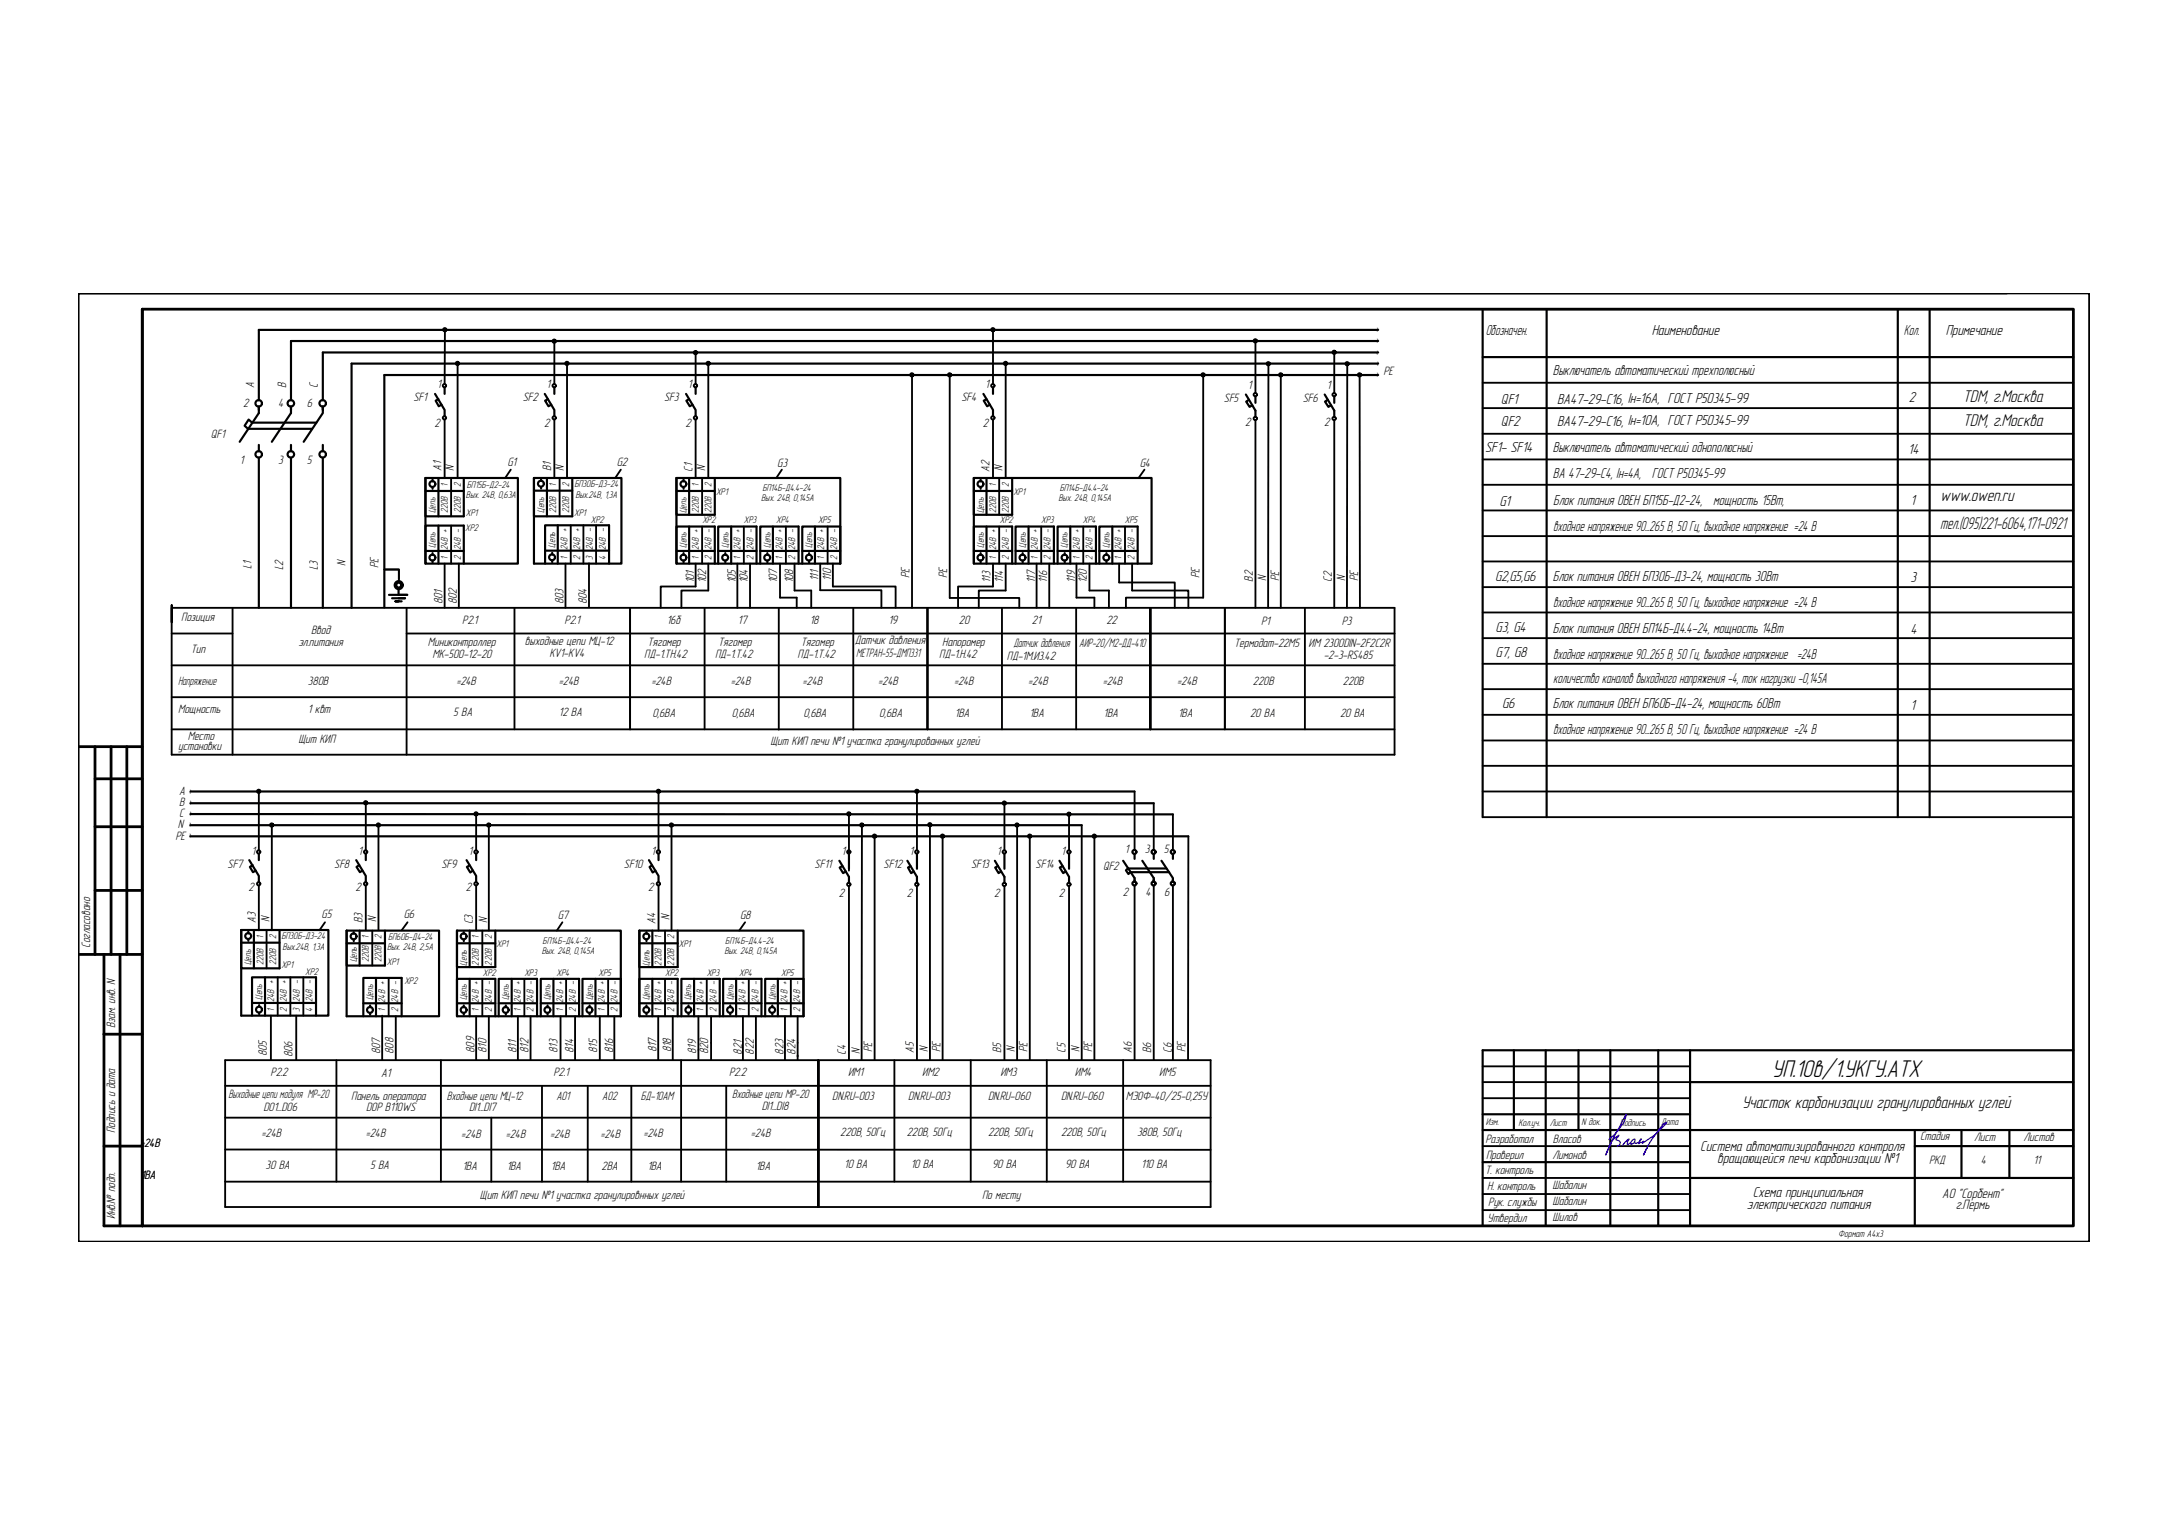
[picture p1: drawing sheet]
<svg xmlns="http://www.w3.org/2000/svg" width="297mm" height="210mm" viewBox="0 0 297 210" stroke-linecap="round" stroke-linejoin="round" font-family="sans-serif">
<!-- layer: 0 -->
<g fill="none" stroke="#000" stroke-width=".25">
<path d="M10.8 40.2h275.3v129.8h-275.3zM60.9 57.4v8M60.9 45.1v7.5M62.7 49.8v15.6M75.9 46.7v5.9M75.9 57.4v8M77.7 49.8v15.6M95.3 48.3v4.3M95.3 57.4v8M97 49.8v15.6M124.9 51.4v31.8M130.1 51.4v30.5"/>
<path d="M136 45.1v7.5M136 57.4v8M137.7 49.8v15.6M164.8 51.4v30.4M171.9 46.7v7.1M171.9 57.5v25.7M173.7 49.8v33.4M175.4 51.3v31.9M182.7 48.3v5.5M182.7 57.5v25.7M184.5 49.8v33.4M186.2 51.3v31.9"/>
<path d="M60.9 77.2v6M61.8 65.4v5.3M61.8 72v5.2M62.8 77.2v6M76.6 65.4v5.3M77.4 77.2v6M78.2 71.9v5.3M79.9 71.9v5.3M80.7 77.1v6M81.6 71.9v5.3M95.3 77.2v3.1M96.2 65.4v5.1"/>
<path d="M96.2 72.1v5.1M97 77.2v3.7M101 77.2v6M101.9 72.1v5.1M102.7 77.2v6M106.8 77.2v4.6M107.6 72.1v5.1M108.8 77.2v3.7M112.3 77.2v3.6M113.3 72.1v5.1M114.1 77.2v3.1M136 77.2v3.1"/>
<path d="M136.8 65.4v5.1M136.8 72.1v5.1M137.7 77.2v3.7M142 77.2v6M142.6 72.1v5.1M143.7 77.2v6M147.4 77.2v4.6M148.4 72.1v5.1M149.2 77.2v3.7M153.3 77.2v2.6M154.1 72.1v5.1M155 77.2v3.7"/>
<path d="M35.4 108.3v8.2M37.2 113v14.4M50.1 109.9v6.6M51.8 113v14.4M65.2 111.4v5.1M66.9 113v14.4M90.2 108.3v8.2M92 113v14.4M116.3 111.4v7.8M118 112.9v32.3M119.8 114.5v30.7M125.6 108.4v8.1"/>
<path d="M127.4 113v32.2M129.1 114.5v30.7M137.6 110v6.5M139.3 113v32.2M141 114.5v30.7M146.4 111.5v5M148.1 113v32.2M149.9 114.5v30.7M162.7 114.5v30.7M35.4 121.2v6.2M36.5 127.3v5.3M37.1 139.1v6"/>
<path d="M38 133.8v5.3M39.8 133.8v5.3M40.6 139.1v6.1M41.5 133.8v5.3M50.1 121.2v6.2M51 127.4v4.8M52.3 139.1v6M53.2 133.9v5.2M54.2 139.1v6.1M65.2 121.2v6.2M65.2 139.1v6.1M66.1 127.4v5"/>
<path d="M66.1 134v5.1M66.9 139.1v6.1M70.9 139.1v6.1M71.8 134v5.1M72.7 139.1v6.1M76.8 139.1v6.1M77.5 134v5.1M78.8 139.1v6.1M82.1 139.1v6.1M83.3 134v5.1M84.1 139.1v6.1M90.1 139.1v6.1"/>
<path d="M90.2 121.2v6.2M91.1 127.4v5M91.1 134v5.1M92.1 139.1v6.1M95.6 139.1v4.7M96.8 134v5.1M97.4 139.1v3.7M101.7 139.1v6.1M102.5 134v5.1M103.5 139.1v6.1M107.5 139.1v6.1M108.3 134v5.1"/>
<path d="M109.2 139.1v3.7M116.3 121.4v23.8M125.6 121.4v23.8M137.6 121.4v23.8M146.4 121.4v23.8M203 159.1h28.5M203 146h28.5M203 156.9h28.5M203 150.4h28.5M203 148.2h28.5M203 165.7h28.5M203 163.5h28.5"/>
<path d="M203 161.3h28.5"/>
<circle cx="60.9" cy="52.8" r=".23"/>
<circle cx="60.9" cy="57.2" r=".23"/>
<circle cx="75.9" cy="57.2" r=".23"/>
<circle cx="75.9" cy="52.8" r=".23"/>
<circle cx="95.2" cy="52.8" r=".23"/>
<circle cx="95.2" cy="57.2" r=".23"/>
<circle cx="136" cy="57.2" r=".23"/>
<circle cx="136" cy="52.8" r=".23"/>
<circle cx="171.9" cy="57.3" r=".23"/>
<circle cx="171.9" cy="54" r=".23"/>
<circle cx="182.7" cy="54" r=".23"/>
<circle cx="182.7" cy="57.3" r=".23"/>
<circle cx="35.4" cy="116.6" r=".23"/>
<circle cx="50.1" cy="116.6" r=".23"/>
<circle cx="65.2" cy="116.6" r=".23"/>
<circle cx="90.2" cy="116.6" r=".23"/>
<circle cx="116.2" cy="116.6" r=".23"/>
<circle cx="125.6" cy="116.6" r=".23"/>
<circle cx="137.5" cy="116.6" r=".23"/>
<circle cx="146.4" cy="116.6" r=".23"/>
<circle cx="35.4" cy="121" r=".23"/>
<circle cx="50.1" cy="121" r=".23"/>
<circle cx="65.2" cy="121" r=".23"/>
<circle cx="90.2" cy="121" r=".23"/>
<circle cx="116.2" cy="121.1" r=".23"/>
<circle cx="125.6" cy="121.1" r=".23"/>
<circle cx="137.5" cy="121.1" r=".23"/>
<circle cx="146.4" cy="121.1" r=".23"/>
</g>
<!-- layer: MAIN -->
<g fill="none" stroke="#000" stroke-width=".38">
<path d="M19.5 42.3h264.4v125.6h-264.4zM10.8 102.2h8.7M13 113.2h6.5M13 106.6h6.5M13 102.2v28.5M15.2 102.2v28.5M17.4 102.2v28.5M10.8 130.7h8.7M13 121.9h6.5M14.2 130.7v37.2h5.3M16.4 130.7v37.2M14.2 141.6h5.3"/>
<path d="M14.2 156.9h5.3"/>
</g>
<!-- layer: 0 -->
<path d="M19.5 42.3v125.6" fill="none" stroke="#000" stroke-width=".38"/>
<!-- layer: MAIN -->
<g fill="none" stroke="#000" stroke-width=".25">
<path d="M10.8 40.2h264M203 42.3h80.9M203 52.4h80.9M203 59.4h80.9M203 55.9h80.9M54.6 79.3v-1.3h-2h2v1.7M69.9 64.3l-.7 1.1M85 64.3l-.7 1.1M107.1 64.3l-.8 1.1M153.3 79.8h7.6v3.4M156.7 64.3l-.8 1.1M203 73.4h80.9"/>
<path d="M203 69.9h80.9M203 66.4h80.9M203 62.9h80.9M203 76.9h80.9M23.5 85.2v-2.4v2.4M23.5 83.2h167.5v20.1h-167.5zM23.5 86.7h8.3M23.5 91.1h167.5M23.5 95.5h167.5M23.5 99.9h167.5M31.8 83.2v20.1M55.7 86.7h135.3"/>
<path d="M55.7 83.2v20.1M70.5 83.2v16.7M86.3 83.2v16.7M95.3 80.3h-4.8v2.9M96.5 83.2v16.7M97 80.9h-3.7v2.3M106.7 83.2v16.7M106.8 81.8h2.3v1.4M108.8 80.9h2.3v2.3M112.3 80.8h8.4v2.4M114.1 80.3h8.6v2.9M116.9 83.2v16.7"/>
<path d="M127 83.2v16.7M130.1 81.9h9.5v1.3M136 80.3h-4.8v2.9M137.2 83.2v16.7M137.7 80.9h-3.7v2.3M147.4 83.2v16.7M147.4 81.8h2.5v1.4M149.2 80.9h2.7v2.3M155 80.9h7.7v2.3M157.5 99.9v-16.7v16.7M157.5 83.2v16.7M164.8 81.8h-10.6v1.4"/>
<path d="M167.7 83.2v16.7M178.7 83.2v16.7M203 97.9h80.9M203 94.4h80.9M203 90.9h80.9M203 87.4h80.9M203 83.9h80.9M203 80.4h80.9M155.4 108.4v8M158 110v6.4M160.6 111.5v4.9M203 101.4h80.9"/>
<path d="M203 108.4h80.9M203 104.9h80.9M203 111.9h80.9M44.5 126.3l-.8 1.1M55.8 126.3l-.8 1.1M77 126.3l-.7 1.1M102 126.3l-.8 1.1M155.4 121.2v24M158 121.2v24M160.6 121.2v24M30.8 145.2h135v20.1h-135zM30.8 153h135"/>
<path d="M30.8 157.4h135M30.8 148.7h135M46.1 145.2v16.6M60.4 145.2v16.6M67.3 153v8.8M74.2 148.7v13.1M80.5 148.7v13.1M86.5 148.7v13.1M93.3 145.2v16.6M95.6 143.8v1.4M97.4 142.8v2.4M99.5 148.7v13.1"/>
<path d="M109.2 144.7h.1M109.2 142.8v2.4M112.1 145.2v16.6M122.5 145.2v16.6M132.9 145.2v16.6M143.4 145.2v16.6M153.8 145.2v16.6M30.8 161.8h135M112.1 165.3v-20.1v20.1"/>
</g>
<g fill="none" stroke="#000" stroke-width=".3">
<path d="M34 58.7h8.7M34.6 57.9l-.5-.5-.6 .9 .5 .5M34.6 57.9h8.7M35.4 55.7v.9l-2.6 3.9M39.8 56.1v-.4v.9l-2.6 3.9M44.2 56.1v-.4v.9l-2.6 3.9M188.7 51.4h-136.1v31.8M188.7 49.8h-140.6v33.4M188.7 45.2h-153.3v9.6M188.7 46.7h-148.9v8.1M188.7 48.3h-144.5v6.5M203 42.3v69.6"/>
<path d="M203 48.9h80.9M211.8 42.3v69.6M259.9 42.3v69.6M264.3 42.3v69.6M35.4 60.9v.9M35.4 62.7v20.5M39.8 60.9v.9M39.8 62.7v20.5M44.2 60.9v.9M44.2 62.7v20.5M54.6 80.6v.8M26.1 108.4h129.3"/>
<path d="M26.1 113h122M26.1 114.5h136.6M26.1 111.5h134.5M26.1 110h131.9M153.8 117.9l1.6 2.3v.5M154.5 118.9l-.3 .3 .3 .5 .3-.3M154.5 118.9h5.2M154.9 119.4h5.2M155.4 116.9v.7M156.4 117.9l1.6 2.3v.5v-.2M158 116.9v.7M159.1 117.9l1.5 2.3v.5v-.2"/>
<path d="M160.6 116.9v.7"/>
<circle cx="35.4" cy="55.2" r=".44"/>
<circle cx="39.8" cy="55.2" r=".44"/>
<circle cx="44.2" cy="55.2" r=".44"/>
<circle cx="35.4" cy="62.2" r=".44"/>
<circle cx="39.8" cy="62.2" r=".44"/>
<circle cx="44.2" cy="62.2" r=".44"/>
<circle cx="155.4" cy="116.6" r=".28"/>
<circle cx="158" cy="116.6" r=".28"/>
<circle cx="160.6" cy="116.6" r=".28"/>
<circle cx="155.4" cy="121" r=".28"/>
<circle cx="158" cy="121" r=".28"/>
<circle cx="160.6" cy="121" r=".28"/>
</g>
<circle cx="54.6" cy="80.1" r=".44" fill="none" stroke="#000" stroke-width=".51"/>
<!-- layer: 0 -->
<g fill="none" stroke="#000" stroke-width=".3">
<path d="M59.6 53.9l1.3 2.2v.9M60 54.7l-.3 .2 .4 .7 .4-.2M60.9 53v.9M74.6 53.9l1.3 2.2v.9M75 54.7l-.4 .2 .5 .7 .4-.2M75.9 53v.9M94 53.9l1.3 2.2v.9M94.4 54.7l-.4 .2 .5 .7 .3-.2M95.3 53v.9M134.7 53.9l1.3 2.2v.9M135.1 54.7l-.4 .2 .5 .7 .4-.2M136 53v.9"/>
<path d="M170.6 54l1.3 2.2v.9M171 54.7l-.3 .3 .4 .7 .4-.2M171.9 54.3v.9M181.4 54l1.3 2.2v.9M181.8 54.7l-.3 .3 .4 .7 .4-.2M182.7 54.3v.9M58.3 65.4h12.6v11.8h-12.6v-5.2h5.2v5.2M58.3 65.4v5.3h5.2v-5.3M58.3 65.4v11.8M58.3 75.4h5.2M58.3 67.2h5.2M59.2 65.7v.2"/>
<path d="M59.2 66.7v.2M59.2 75.7v.3M59.2 76.8v.2M60 65.4v5.3M60 72v5.2M73.1 65.4h12v11.8h-12zM73.1 65.4v5.3h5.3v-5.3M73.1 67.2h5.3M74.1 65.7v.2M74.1 66.7v.2M74.6 77.2v-5.3h8.8v5.3M74.6 75.4h8.8"/>
<path d="M74.9 65.4v5.3M75.6 75.7v.2M75.6 76.7v.3M76.4 71.9v5.3M92.6 65.4h22.5v11.8M92.6 65.4v5.1h5.3v-5.1M92.6 75.4h5.3M92.6 67.2h5.3M92.6 65.4v11.8M93.6 65.7v.2M93.6 66.7v.2M93.6 75.7v.3"/>
<path d="M93.6 76.8v.2M94.4 65.4v5.1M94.4 72.1v5.1M97.9 77.2v-5.1h-5.3v5.1h22.5M98.4 77.2v-5.1h5.2v5.1M98.4 75.4h5.2M99.3 75.7v.3M99.3 76.8v.2M100.1 72.1v5.1M104.1 77.2v-5.1h5.3v5.1M104.1 75.4h5.3M105.1 75.7v.3"/>
<path d="M105.1 76.8v.2M105.8 72.1v5.1M109.9 77.2v-5.1h5.2v5.1M109.9 75.4h5.2M110.8 75.7v.3M110.8 76.8v.2M111.6 72.1v5.1M133.4 65.4h24.3v11.8h-24.3v-5.1h5.2v5.1M133.4 65.4v5.1h5.2v-5.1M133.4 75.4h5.2M133.4 67.2h5.2M133.4 65.4v11.8"/>
<path d="M134.3 65.7v.2M134.3 66.7v.2M134.3 75.7v.3M134.3 76.8v.2M135.1 65.4v5.1M135.1 72.1v5.1M139.1 77.2v-5.1h5.2v5.1M139.1 75.4h5.2M140.1 75.7v.3M140.1 76.8v.2M140.9 72.1v5.1M144.8 77.2v-5.1h5.3v5.1"/>
<path d="M144.8 75.4h5.3M145.8 75.7v.3M145.8 76.8v.2M146.6 72.1v5.1M150.6 77.2v-5.1h5.2v5.1M150.6 75.4h5.2M151.5 75.7v.3M151.5 76.8v.2M152.3 72.1v5.1M53.3 81.4h2.5M53.7 81.9h1.8M54.6 82.3h-.4h.8"/>
<path d="M34.1 117.8l1.3 2.1v.9M34.6 118.4l-.4 .3 .4 .7 .4-.2M35.4 116.9v.9M48.8 117.8l1.3 2.1v.9M49.2 118.4l-.4 .3 .5 .7 .3-.2M50.1 116.9v.9M63.9 117.8l1.3 2.1v.9M64.3 118.5l-.4 .2 .5 .8 .3-.3M65.2 116.9v.9M88.9 117.8l1.3 2.1v.9M89.3 118.5l-.3 .2 .4 .8 .4-.3M90.2 116.9v.9"/>
<path d="M114.9 117.9l1.4 2.2v.8M115.4 118.6l-.4 .2 .5 .7 .3-.2M116.3 116.9v2.1M124.3 117.9l1.3 2.2v.8M124.7 118.6l-.4 .2 .5 .7 .4-.2M125.6 116.9v2.1M136.2 117.9l1.4 2.2v.8M136.7 118.6l-.4 .2 .5 .7 .3-.2M137.6 116.9v2.1M145.1 117.9l1.3 2.2v.8M145.5 118.6l-.4 .2 .5 .7 .3-.2M146.4 116.9v2.1"/>
<path d="M33 127.3h12v11.8h-12zM33 127.3v5.3h5.3v-5.3M33 129.1h5.3M34 127.6v.2M34 128.6v.2M34.5 139.1v-5.3h8.8v5.3M34.5 137.3h8.8M34.8 127.3v5.3M35.5 137.6v.2M35.5 138.6v.3M36.3 133.8v5.3M47.5 127.4h12.6v11.7h-12.6z"/>
<path d="M47.5 127.4v4.8h5.2v-4.8M47.5 129.2h5.2M48.4 127.6v.2M48.4 128.7v.2M49.2 127.4v4.8M49.8 139.1v-5.2h5.2v5.2M49.8 137.4h5.2M50.7 137.7v.2M50.7 138.7v.2M51.5 133.9v5.2M62.6 127.4h22.4v11.7M62.6 127.4v5h5.2v-5"/>
<path d="M62.6 137.4h5.2M62.6 129.2h5.2M62.6 127.4v11.7M63.5 127.6v.2M63.5 128.7v.2M63.5 137.7v.2M63.5 138.7v.2M64.3 127.4v5M64.3 134v5.1M67.8 139.1v-5.1h-5.2v5.1h22.4M68.3 139.1v-5.1h5.2v5.1M68.3 137.4h5.2"/>
<path d="M69.3 137.7v.2M69.3 138.7v.2M70.1 134v5.1M74.1 139.1v-5.1h5.2v5.1M74.1 137.4h5.2M75 137.7v.2M75 138.7v.2M75.8 134v5.1M79.8 139.1v-5.1h5.2v5.1M79.8 137.4h5.2M80.7 137.7v.2M80.7 138.7v.2"/>
<path d="M81.5 134v5.1M87.6 127.4h22.4v11.7M87.6 127.4v5h5.2v-5M87.6 137.4h5.2M87.6 129.2h5.2M87.6 127.4v11.7M88.5 127.6v.2M88.5 128.7v.2M88.5 137.7v.2M88.5 138.7v.2M89.3 127.4v5M89.3 134v5.1"/>
<path d="M92.8 139.1v-5.1h-5.2v5.1h22.4M93.3 139.1v-5.1h5.3v5.1M93.3 137.4h5.3M94.3 137.7v.2M94.3 138.7v.2M95.1 134v5.1M99 139.1v-5.1h5.3v5.1M99 137.4h5.3M100 137.7v.2M100 138.7v.2M100.8 134v5.1M104.8 139.1v-5.1h5.2v5.1"/>
<path d="M104.8 137.4h5.2M105.8 137.7v.2M105.8 138.7v.2M106.5 134v5.1M203 154.7h80.9M203 152.6h28.5M207.3 143.8v10.9M211.7 143.8v24.1M216.2 143.8v10.9M220.5 143.8v24.1M227.1 143.8v24.1M231.5 143.8v24.1"/>
<path d="M231.5 148.2h52.4M262.2 154.7v13.2M262.2 156.9h21.7M268.6 154.7v6.6M275.2 154.7v6.6M283.9 143.8h-80.9v24.1M231.5 161.3h52.4"/>
<circle cx="59.2" cy="66.3" r=".4"/>
<circle cx="59.2" cy="76.3" r=".4"/>
<circle cx="74.1" cy="66.2" r=".4"/>
<circle cx="75.6" cy="76.3" r=".4"/>
<circle cx="93.6" cy="66.3" r=".4"/>
<circle cx="93.6" cy="76.3" r=".4"/>
<circle cx="99.3" cy="76.3" r=".4"/>
<circle cx="105.1" cy="76.3" r=".4"/>
<circle cx="110.8" cy="76.3" r=".4"/>
<circle cx="134.3" cy="66.3" r=".4"/>
<circle cx="134.3" cy="76.3" r=".4"/>
<circle cx="140" cy="76.3" r=".4"/>
<circle cx="145.8" cy="76.3" r=".4"/>
<circle cx="151.5" cy="76.3" r=".4"/>
<circle cx="34" cy="128.2" r=".4"/>
<circle cx="35.5" cy="138.2" r=".4"/>
<circle cx="48.4" cy="128.2" r=".4"/>
<circle cx="50.7" cy="138.3" r=".4"/>
<circle cx="63.5" cy="138.3" r=".4"/>
<circle cx="63.5" cy="128.2" r=".4"/>
<circle cx="69.3" cy="138.3" r=".4"/>
<circle cx="75" cy="138.3" r=".4"/>
<circle cx="80.7" cy="138.3" r=".4"/>
<circle cx="88.5" cy="128.2" r=".4"/>
<circle cx="88.5" cy="138.3" r=".4"/>
<circle cx="94.3" cy="138.3" r=".4"/>
<circle cx="100" cy="138.3" r=".4"/>
<circle cx="105.7" cy="138.3" r=".4"/>
</g>
<g fill="none" stroke="#000" stroke-width=".51">
<circle cx="60.9" cy="45.1" r=".11"/>
<circle cx="62.6" cy="49.8" r=".11"/>
<circle cx="75.9" cy="46.7" r=".11"/>
<circle cx="77.6" cy="49.8" r=".11"/>
<circle cx="95.2" cy="48.3" r=".11"/>
<circle cx="97" cy="49.8" r=".11"/>
<circle cx="124.9" cy="51.3" r=".11"/>
<circle cx="130" cy="51.3" r=".11"/>
<circle cx="136" cy="45.1" r=".11"/>
<circle cx="137.7" cy="49.8" r=".11"/>
<circle cx="164.8" cy="51.3" r=".11"/>
<circle cx="171.9" cy="46.7" r=".11"/>
<circle cx="173.7" cy="49.8" r=".11"/>
<circle cx="175.4" cy="51.3" r=".11"/>
<circle cx="182.7" cy="48.2" r=".11"/>
<circle cx="184.5" cy="49.8" r=".11"/>
<circle cx="186.2" cy="51.3" r=".11"/>
<circle cx="35.4" cy="108.4" r=".11"/>
<circle cx="37.2" cy="113" r=".11"/>
<circle cx="50.1" cy="109.9" r=".11"/>
<circle cx="51.8" cy="113" r=".11"/>
<circle cx="65.2" cy="111.4" r=".11"/>
<circle cx="66.9" cy="113" r=".11"/>
<circle cx="90.2" cy="108.4" r=".11"/>
<circle cx="91.9" cy="113" r=".11"/>
<circle cx="116.2" cy="111.4" r=".11"/>
<circle cx="118" cy="113" r=".11"/>
<circle cx="119.8" cy="114.5" r=".11"/>
<circle cx="125.6" cy="108.4" r=".11"/>
<circle cx="127.3" cy="112.9" r=".11"/>
<circle cx="129.1" cy="114.5" r=".11"/>
<circle cx="137.5" cy="110" r=".11"/>
<circle cx="139.3" cy="113" r=".11"/>
<circle cx="141" cy="114.5" r=".11"/>
<circle cx="146.4" cy="111.5" r=".11"/>
<circle cx="149.9" cy="114.5" r=".11"/>
</g>
<path d="M220.3 156a9.1 9.1 0 0 0 2.2-2.6l.2-.8-1.8 3.3-1 2.3 .4-1.1a2.59 2.59 0 0 1 1.4-1.7l-.4 .5v.2a.48 .48 0 0 1 .6 .3l-.1 .4-.3 .1M223.4 156.4a.53 .53 0 0 1 .5-.4v.1a.58 .58 0 0 1-.6 .6v-.2l-.4 .2v-.4l.2-.3-.2 .1-.7 .7M223.9 156.4v.1h.1a1.06 1.06 0 0 0 .8-.5h-.1l-.3 .6 .4-.2M224.8 156.4l.3-.1-.2 .2a9.2 9.2 0 0 0 3.3-2.8 1.03 1.03 0 0 0-.7 .6 14.7 14.7 0 0 0-2.1 3.3l-.3 .6 .5-1" fill="none" stroke="#2e00b8" stroke-width=".17"/>
<text font-size="3.4" x="242.7" y="147.4">УП.10в/1.УКГУ.АТХ</text>
<g font-size="2.4">
<text x="268.8" y="55">TDM, г.Москва</text>
<text x="268.8" y="58.4">TDM, г.Москва</text>
<text x="265.7" y="68.7">www.owen.ru</text>
<text x="265.7" y="72.4">тел.(095)221-6064,171-0921</text>
<text x="238.6" y="151.7">Участок карбонизации гранулированных углей</text>
</g>
<g font-size="2.1">
<text x="203.5" y="45.8">Обозначен.</text>
<text x="226.2" y="45.8">Наименование</text>
<text x="260.7" y="45.8">Кол.</text>
<text x="266.5" y="45.8">Примечание</text>
<text x="212.7" y="51.4">Выключатель автоматический трехполюсный</text>
<text x="205.5" y="55.3">QF1</text>
<text x="205.5" y="58.3">QF2</text>
<text x="213.2" y="55.4">ВА47-29-С16, Iн=16А, ГОСТ Р50345-99</text>
<text x="213.2" y="58.4">ВА47-29-С16, Iн=10А, ГОСТ Р50345-99</text>
<text x="261.4" y="55">2</text>
<text x="203.4" y="61.9">SF1- SF14</text>
<text x="212.7" y="65.4">ВА 47-29-C4, Iн=4А,</text>
<text x="212.7" y="61.9">Выключатель автоматический однополюсный</text>
<text x="226.2" y="65.4">ГОСТ Р50345-99</text>
<text x="261.3" y="62.2">14</text>
<text x="205.3" y="69.3">G1</text>
<text x="212.7" y="69.2">Блок питания ОВЕН БП15Б-Д2-24,</text>
<text x="234.6" y="69.2">мощность 15Вт,</text>
<text x="261.6" y="69.2">1</text>
<text x="212.7" y="72.8">входное напряжение 90...265 В, 50 Гц, выходное напряжение =24 В</text>
<text x="204.7" y="79.5">G2,G5,G6</text>
<text x="212.7" y="79.5">Блок питания ОВЕН БП30Б-Д3-24, мощность 30Вт</text>
<text x="212.7" y="83.1">входное напряжение 90...265 В, 50 Гц, выходное напряжение =24 В</text>
<text x="261.6" y="79.8">3</text>
<text x="204.8" y="86.5">G3, G4</text>
<text x="212.7" y="86.6">Блок питания ОВЕН БП14Б-Д4.4-24, мощность 14Вт</text>
<text x="261.6" y="86.8">4</text>
<text x="204.8" y="90">G7, G8</text>
<text x="212.7" y="90.3">входное напряжение 90...265 В, 50 Гц, выходное напряжение =24В</text>
<text x="212.7" y="93.6">количество каналов выходного напряжения -4, ток нагрузки -0,145А</text>
<text x="205.7" y="96.9">G6</text>
<text x="212.7" y="97">Блок питания ОВЕН БП60Б-Д4-24, мощность 60Вт</text>
<text x="212.7" y="100.5">входное напряжение 90...265 В, 50 Гц, выходное напряжение =24 В</text>
<text x="261.6" y="97.3">1</text>
<text x="232.8" y="157.6">Система автоматизированного контроля</text>
<text x="235.2" y="159.3">вращающейся печи карбонизации №1</text>
<text x="239.2" y="165.5">электрического питания</text>
<text x="240" y="164">Схема принципиальная</text>
</g>
<g font-size="1.9">
<text x="266" y="164">АО &quot;Сорбент&quot;</text>
<text x="267.9" y="165.5">г.Пермь</text>
</g>
<g font-size="1.7">
<text x="34.8" y="53.1" transform="rotate(-90 34.8 53.1)">A</text>
<text x="39.2" y="53.1" transform="rotate(-90 39.2 53.1)">B</text>
<text x="43.5" y="53.1" transform="rotate(-90 43.5 53.1)">C</text>
<text x="59.9" y="53.2">1</text>
<text x="74.9" y="53.2">1</text>
<text x="94.2" y="53.2">1</text>
<text x="134.9" y="53.2">1</text>
<text x="170.9" y="53.3">1</text>
<text x="181.7" y="53.3">1</text>
<text x="189.1" y="51.8" transform="rotate(-90 189.1 51.8)">~ ~ ~ ~ ~</text>
<text x="189.5" y="51.3">РЕ</text>
<text x="33.3" y="55.7">2</text>
<text x="38.1" y="55.7">4</text>
<text x="42" y="55.7">6</text>
<text x="56.6" y="54.9">SF1</text>
<text x="59.5" y="58.5">2</text>
<text x="71.6" y="54.9">SF2</text>
<text x="74.5" y="58.5">2</text>
<text x="90.9" y="54.9">SF3</text>
<text x="93.9" y="58.5">2</text>
<text x="131.7" y="54.9">SF4</text>
<text x="134.6" y="58.5">2</text>
<text x="167.6" y="55">SF5</text>
<text x="170.5" y="58.3">2</text>
<text x="178.4" y="55">SF6</text>
<text x="181.3" y="58.3">2</text>
<text x="28.9" y="60">QF1</text>
<text x="32.8" y="63.5">1</text>
<text x="38.1" y="63.5">3</text>
<text x="42" y="63.5">5</text>
<text x="60.5" y="64.5" transform="rotate(-90 60.5 64.5)">А1</text>
<text x="62.2" y="64.4" transform="rotate(-90 62.2 64.4)">N</text>
<text x="69.5" y="63.8">G1</text>
<text x="75.5" y="64.5" transform="rotate(-90 75.5 64.5)">В1</text>
<text x="77.2" y="64.4" transform="rotate(-90 77.2 64.4)">N</text>
<text x="84.5" y="63.8">G2</text>
<text x="94.8" y="64.6" transform="rotate(-90 94.8 64.6)">С1</text>
<text x="96.6" y="64.4" transform="rotate(-90 96.6 64.4)">N</text>
<text x="106.4" y="63.9">G3</text>
<text x="135.5" y="64.6" transform="rotate(-90 135.5 64.6)">А2</text>
<text x="137.3" y="64.5" transform="rotate(-90 137.3 64.5)">N</text>
<text x="156.1" y="63.9">G4</text>
<text x="34.4" y="77.9" transform="rotate(-90 34.4 77.9)">L1</text>
<text x="47.3" y="77.5" transform="rotate(-90 47.3 77.5)">N</text>
<text x="51.8" y="77.7" transform="rotate(-90 51.8 77.7)">PE</text>
<text x="38.8" y="78.1" transform="rotate(-90 38.8 78.1)">L2</text>
<text x="43.5" y="78.1" transform="rotate(-90 43.5 78.1)">L3</text>
<text x="60.6" y="82.8" transform="rotate(-90 60.6 82.8)">801</text>
<text x="62.5" y="82.8" transform="rotate(-90 62.5 82.8)">802</text>
<text x="77.2" y="82.7" transform="rotate(-90 77.2 82.7)">803</text>
<text x="80.4" y="82.7" transform="rotate(-90 80.4 82.7)">804</text>
<text x="95.1" y="79.8" transform="rotate(-90 95.1 79.8)">101</text>
<text x="96.7" y="79.8" transform="rotate(-90 96.7 79.8)">102</text>
<text x="100.8" y="79.8" transform="rotate(-90 100.8 79.8)">105</text>
<text x="102.4" y="79.8" transform="rotate(-90 102.4 79.8)">104</text>
<text x="106.4" y="79.8" transform="rotate(-90 106.4 79.8)">107</text>
<text x="108.6" y="79.8" transform="rotate(-90 108.6 79.8)">108</text>
<text x="112.1" y="79.5" transform="rotate(-90 112.1 79.5)">111</text>
<text x="113.8" y="79.5" transform="rotate(-90 113.8 79.5)">110</text>
<text x="124.6" y="79.2" transform="rotate(-90 124.6 79.2)">РЕ</text>
<text x="129.7" y="79.2" transform="rotate(-90 129.7 79.2)">РЕ</text>
<text x="135.7" y="79.8" transform="rotate(-90 135.7 79.8)">113</text>
<text x="137.4" y="79.8" transform="rotate(-90 137.4 79.8)">114</text>
<text x="141.7" y="79.8" transform="rotate(-90 141.7 79.8)">117</text>
<text x="143.4" y="79.8" transform="rotate(-90 143.4 79.8)">116</text>
<text x="147.2" y="79.8" transform="rotate(-90 147.2 79.8)">119</text>
<text x="148.9" y="79.8" transform="rotate(-90 148.9 79.8)">120</text>
<text x="164.3" y="79.2" transform="rotate(-90 164.3 79.2)">РЕ</text>
<text x="171.6" y="79.6" transform="rotate(-90 171.6 79.6)">В2</text>
<text x="173.4" y="79.5" transform="rotate(-90 173.4 79.5)">N</text>
<text x="175.2" y="79.5" transform="rotate(-90 175.2 79.5)">РЕ</text>
<text x="182.4" y="79.6" transform="rotate(-90 182.4 79.6)">С2</text>
<text x="184.2" y="79.5" transform="rotate(-90 184.2 79.5)">N</text>
<text x="186" y="79.5" transform="rotate(-90 186 79.5)">РЕ</text>
<text x="24.8" y="85">Позиция</text>
<text x="26.1" y="89.4">Тип</text>
<text x="40.9" y="88.5">эл.питания</text>
<text x="42.6" y="86.7">Ввод</text>
<text x="58.6" y="88.5">Миниконтроллер</text>
<text x="63.3" y="85.4">Р2.1</text>
<text x="71.9" y="88.3">выходные цепи МЦ-12</text>
<text x="75.2" y="89.9">KV1-KV4</text>
<text x="77.3" y="85.4">Р2.1</text>
<text x="88.7" y="88.5">Тягомер</text>
<text x="91.3" y="85.4">16б</text>
<text x="98.4" y="88.5">Тягомер</text>
<text x="101.1" y="85.4">17</text>
<text x="109.7" y="88.5">Тягомер</text>
<text x="110.9" y="85.4">18</text>
<text x="117.1" y="88.2">Датчик давления</text>
<text x="121.7" y="85.4">19</text>
<text x="129" y="88.5">Напоромер</text>
<text x="131.3" y="85.4">20</text>
<text x="138.8" y="88.6">Датчик давления</text>
<text x="141.3" y="85.4">21</text>
<text x="147.8" y="88.6">АИР-20/М2-ДД-410</text>
<text x="151.5" y="85.4">22</text>
<text x="169" y="88.6">Термодат-22М5</text>
<text x="172.7" y="85.6">Р1</text>
<text x="179.2" y="88.6">ИМ 2300DIN-2F2C2R</text>
<text x="183.7" y="85.6">Р3</text>
<text x="24.4" y="93.7">Напряжение</text>
<text x="42.2" y="93.7">380В</text>
<text x="59.2" y="90">МК-500-12-20</text>
<text x="62.5" y="93.7">=24В</text>
<text x="76.6" y="93.7">=24В</text>
<text x="88.2" y="90">ПД-1.ТН.42</text>
<text x="89.2" y="93.8">=24В</text>
<text x="97.9" y="90">ПД-1.Т.42</text>
<text x="100.1" y="93.8">=24В</text>
<text x="109.2" y="90">ПД-1.Т.42</text>
<text x="109.9" y="93.8">=24В</text>
<text x="117.2" y="90">МЕТРАН-55-ДМП331</text>
<text x="120.3" y="93.8">=24В</text>
<text x="128.6" y="90">ПД-1.Н.42</text>
<text x="130.7" y="93.8">=24В</text>
<text x="137.9" y="90.3">ПД-1М.И3.42</text>
<text x="140.8" y="93.8">=24В</text>
<text x="151" y="93.8">=24В</text>
<text x="161.2" y="93.8">=24В</text>
<text x="171.6" y="93.9">220В</text>
<text x="181.3" y="90.2">-2-3-RS485</text>
<text x="183.9" y="93.8">220В</text>
<text x="24.4" y="97.7">Мощность</text>
<text x="25.7" y="101.3">Место</text>
<text x="40.9" y="101.7">Щит КИП</text>
<text x="42.2" y="97.7">1 квт</text>
<text x="62.1" y="98.1">5 ВА</text>
<text x="76.6" y="98.1">12 ВА</text>
<text x="89.3" y="98.2">0,6ВА</text>
<text x="100.2" y="98.2">0,6ВА</text>
<text x="110" y="98.2">0,6ВА</text>
<text x="120.4" y="98.2">0,6ВА</text>
<text x="130.8" y="98.2">1ВА</text>
<text x="141" y="98.2">1ВА</text>
<text x="151.1" y="98.2">1ВА</text>
<text x="161.3" y="98.2">1ВА</text>
<text x="171.2" y="98.2">20 ВА</text>
<text x="183.5" y="98.2">20 ВА</text>
<text x="24.4" y="102.7">установки</text>
<text x="105.5" y="102">Щит КИП печи №1 участка гранулированных углей</text>
<text x="24.4" y="113.4">N</text>
<text x="24.5" y="108.8">А</text>
<text x="24.5" y="110.4">В</text>
<text x="24.5" y="111.9">С</text>
<text x="26.5" y="113.4" transform="rotate(-90 26.5 113.4)">~</text>
<text x="26.5" y="111.8" transform="rotate(-90 26.5 111.8)">~</text>
<text x="26.5" y="110.4" transform="rotate(-90 26.5 110.4)">~</text>
<text x="26.5" y="108.8" transform="rotate(-90 26.5 108.8)">~</text>
<text x="24" y="115.1">PE</text>
<text x="26.5" y="114.9" transform="rotate(-90 26.5 114.9)">~</text>
<text x="31.2" y="118.8">SF7</text>
<text x="34.4" y="117">1</text>
<text x="45.8" y="118.8">SF8</text>
<text x="49" y="117">1</text>
<text x="60.5" y="118.8">SF9</text>
<text x="64.1" y="117">1</text>
<text x="85.4" y="118.8">SF10</text>
<text x="89.2" y="117">1</text>
<text x="111.6" y="118.9">SF11</text>
<text x="115.2" y="117.1">1</text>
<text x="121" y="118.9">SF12</text>
<text x="124.6" y="117.1">1</text>
<text x="133" y="118.9">SF13</text>
<text x="136.5" y="117.1">1</text>
<text x="141.8" y="118.9">SF14</text>
<text x="145.3" y="117.1">1</text>
<text x="151.1" y="119.1">QF2</text>
<text x="154.1" y="116.8">1</text>
<text x="156.8" y="116.8">3</text>
<text x="159.4" y="116.8">5</text>
<text x="34.1" y="122">2</text>
<text x="44" y="125.7">G5</text>
<text x="48.7" y="122">2</text>
<text x="55.3" y="125.7">G6</text>
<text x="63.8" y="122">2</text>
<text x="76.4" y="125.8">G7</text>
<text x="88.8" y="122">2</text>
<text x="101.4" y="125.8">G8</text>
<text x="114.9" y="122.9">2</text>
<text x="124.2" y="122.9">2</text>
<text x="136.2" y="122.9">2</text>
<text x="145" y="122.9">2</text>
<text x="153.8" y="122.7">2</text>
<text x="156.9" y="122.7">4</text>
<text x="159.4" y="122.7">6</text>
<text x="12.3" y="129.8" transform="rotate(-90 12.3 129.8)">Согласовано</text>
<text x="35" y="126.4" transform="rotate(-90 35 126.4)">А3</text>
<text x="36.9" y="126.2" transform="rotate(-90 36.9 126.2)">N</text>
<text x="49.6" y="126.4" transform="rotate(-90 49.6 126.4)">В3</text>
<text x="51.5" y="126.2" transform="rotate(-90 51.5 126.2)">N</text>
<text x="64.7" y="126.5" transform="rotate(-90 64.7 126.5)">С3</text>
<text x="66.7" y="126.4" transform="rotate(-90 66.7 126.4)">N</text>
<text x="89.8" y="126.5" transform="rotate(-90 89.8 126.5)">А4</text>
<text x="91.7" y="126" transform="rotate(-90 91.7 126)">N</text>
<text x="15.8" y="140.8" transform="rotate(-90 15.8 140.8)">Взам. инв. N</text>
<text x="36.5" y="144.7" transform="rotate(-90 36.5 144.7)">805</text>
<text x="37.1" y="147.3">Р2.2</text>
<text x="40.1" y="144.7" transform="rotate(-90 40.1 144.7)">806</text>
<text x="52" y="144.3" transform="rotate(-90 52 144.3)">807</text>
<text x="52.2" y="147.5">А1</text>
<text x="53.9" y="144.3" transform="rotate(-90 53.9 144.3)">808</text>
<text x="65" y="144.1" transform="rotate(-90 65 144.1)">809</text>
<text x="66.6" y="144.1" transform="rotate(-90 66.6 144.1)">810</text>
<text x="70.7" y="144.1" transform="rotate(-90 70.7 144.1)">811</text>
<text x="72.4" y="144.1" transform="rotate(-90 72.4 144.1)">812</text>
<text x="75.8" y="147.3">Р2.1</text>
<text x="76.3" y="144.1" transform="rotate(-90 76.3 144.1)">813</text>
<text x="78.5" y="144.1" transform="rotate(-90 78.5 144.1)">814</text>
<text x="81.8" y="144.1" transform="rotate(-90 81.8 144.1)">815</text>
<text x="84" y="144.1" transform="rotate(-90 84 144.1)">816</text>
<text x="89.9" y="144.1" transform="rotate(-90 89.9 144.1)">817</text>
<text x="91.9" y="144.1" transform="rotate(-90 91.9 144.1)">818</text>
<text x="95.3" y="144.3" transform="rotate(-90 95.3 144.3)">819</text>
<text x="97" y="144.3" transform="rotate(-90 97 144.3)">820</text>
<text x="99.8" y="147.3">Р2.2</text>
<text x="101.6" y="144.4" transform="rotate(-90 101.6 144.4)">821</text>
<text x="103.2" y="144.4" transform="rotate(-90 103.2 144.4)">822</text>
<text x="107.3" y="144.4" transform="rotate(-90 107.3 144.4)">823</text>
<text x="108.9" y="144.4" transform="rotate(-90 108.9 144.4)">824</text>
<text x="115.8" y="144.4" transform="rotate(-90 115.8 144.4)">C4</text>
<text x="116.1" y="147.4">ИМ1</text>
<text x="117.7" y="144.3" transform="rotate(-90 117.7 144.3)">N</text>
<text x="119.4" y="144.1" transform="rotate(-90 119.4 144.1)">РЕ</text>
<text x="125.2" y="144.2" transform="rotate(-90 125.2 144.2)">A5</text>
<text x="126.3" y="147.4">ИМ2</text>
<text x="127.1" y="144.1" transform="rotate(-90 127.1 144.1)">N</text>
<text x="128.8" y="144.1" transform="rotate(-90 128.8 144.1)">РЕ</text>
<text x="137" y="147.4">ИМ3</text>
<text x="137.1" y="144.2" transform="rotate(-90 137.1 144.2)">B5</text>
<text x="139" y="144.1" transform="rotate(-90 139 144.1)">N</text>
<text x="140.7" y="144.1" transform="rotate(-90 140.7 144.1)">РЕ</text>
<text x="145.9" y="144.2" transform="rotate(-90 145.9 144.2)">C5</text>
<text x="147.2" y="147.4">ИМ4</text>
<text x="147.8" y="144.1" transform="rotate(-90 147.8 144.1)">N</text>
<text x="149.6" y="144.1" transform="rotate(-90 149.6 144.1)">РЕ</text>
<text x="155" y="144.2" transform="rotate(-90 155 144.2)">А6</text>
<text x="157.7" y="144.2" transform="rotate(-90 157.7 144.2)">В6</text>
<text x="158.8" y="147.4">ИМ5</text>
<text x="160.5" y="144.2" transform="rotate(-90 160.5 144.2)">С6</text>
<text x="162.4" y="144.1" transform="rotate(-90 162.4 144.1)">РЕ</text>
<text x="15.8" y="155.2" transform="rotate(-90 15.8 155.2)">Подпись и дата</text>
<text x="31.3" y="150.3">Выходные цепи модуля МР-20</text>
<text x="35.8" y="155.7">=24В</text>
<text x="36.1" y="152.2">DO1...DO6</text>
<text x="48.1" y="150.6">Панель оператора</text>
<text x="50.1" y="155.7">=24В</text>
<text x="50.1" y="152.2">DOP B110WS</text>
<text x="61.2" y="150.6">Входные цепи МЦ-12</text>
<text x="63.2" y="155.8">=24В</text>
<text x="64.2" y="152.2">DI1...DI7</text>
<text x="69.3" y="155.8">=24В</text>
<text x="75.3" y="155.8">=24В</text>
<text x="76.2" y="150.6">АО1</text>
<text x="82.2" y="155.8">=24В</text>
<text x="82.5" y="150.6">АО2</text>
<text x="87.8" y="150.6">БД-10АМ</text>
<text x="88.1" y="155.7">=24В</text>
<text x="100.3" y="150.3">Входные цепи МР-20</text>
<text x="102.8" y="155.7">=24В</text>
<text x="104.3" y="151.9">DI1...DI8</text>
<text x="114" y="150.6">DN.RU-003</text>
<text x="115.1" y="155.6">220В, 50Гц</text>
<text x="124.2" y="155.6">220В, 50Гц</text>
<text x="124.4" y="150.6">DN.RU-003</text>
<text x="135.3" y="155.6">220В, 50Гц</text>
<text x="135.3" y="150.6">DN.RU-060</text>
<text x="145.3" y="155.6">220В, 50Гц</text>
<text x="145.3" y="150.6">DN.RU-060</text>
<text x="154.2" y="150.6">МЭОФ-40/25-0,25У</text>
<text x="155.7" y="155.6">380В, 50Гц</text>
<text x="19.2" y="157.1">=24В</text>
<text x="19.3" y="161.4">1ВА</text>
<text x="36.4" y="160">30 ВА</text>
<text x="50.7" y="160">5 ВА</text>
<text x="63.3" y="160.1">1ВА</text>
<text x="69.4" y="160.1">1ВА</text>
<text x="75.5" y="160.1">1ВА</text>
<text x="82.4" y="160.1">2ВА</text>
<text x="88.7" y="160.1">1ВА</text>
<text x="103.5" y="160.1">1ВА</text>
<text x="115.6" y="159.9">10 ВА</text>
<text x="124.7" y="159.9">10 ВА</text>
<text x="135.9" y="159.9">90 ВА</text>
<text x="145.9" y="159.9">90 ВА</text>
<text x="156.3" y="159.9">110 ВА</text>
<text x="203.4" y="160.7">Т. контроль</text>
<text x="203.4" y="156.5">Разработал</text>
<text x="203.5" y="158.7">Проверил</text>
<text x="212.6" y="158.7">Лимонов</text>
<text x="212.7" y="156.5">Власов</text>
<text x="262.9" y="156.1">Стадия</text>
<text x="264.2" y="159.3">РКД</text>
<text x="270.4" y="156.2">Лист</text>
<text x="271.3" y="159.3">4</text>
<text x="277.1" y="156.2">Листов</text>
<text x="278.5" y="159.3">11</text>
<text x="15.8" y="167" transform="rotate(-90 15.8 167)">Инв.№ подп.</text>
<text x="65.7" y="164.2">Щит КИП печи №1 участка гранулировнных углей</text>
<text x="134.5" y="164.2">По месту</text>
<text x="203.7" y="162.9">Н. контроль</text>
<text x="203.7" y="167.3">Утвердил</text>
<text x="203.8" y="165.1">Рук. службы</text>
<text x="212.6" y="162.9">Шабалин</text>
<text x="212.6" y="167.2">Шилов</text>
<text x="212.6" y="165.1">Шабалин</text>
</g>
<g font-size="1.4">
<text x="59.7" y="70.3" transform="rotate(-90 59.7 70.3)">Цепь</text>
<text x="61.3" y="70.2" transform="rotate(-90 61.3 70.2)">220В</text>
<text x="61.3" y="66.7" transform="rotate(-90 61.3 66.7)">1</text>
<text x="63.1" y="70.2" transform="rotate(-90 63.1 70.2)">220В</text>
<text x="63.1" y="66.7" transform="rotate(-90 63.1 66.7)">2</text>
<text x="63.8" y="70.6">XP1</text>
<text x="63.8" y="68.2">Вых. 24В, 0,63А</text>
<text x="63.9" y="66.8">БП15Б-Д2-24</text>
<text x="74.5" y="70.2" transform="rotate(-90 74.5 70.2)">Цепь</text>
<text x="76.2" y="70.2" transform="rotate(-90 76.2 70.2)">220В</text>
<text x="76.2" y="66.6" transform="rotate(-90 76.2 66.6)">1</text>
<text x="77.9" y="70.2" transform="rotate(-90 77.9 70.2)">220В</text>
<text x="77.9" y="66.6" transform="rotate(-90 77.9 66.6)">2</text>
<text x="78.6" y="70.7">XP1</text>
<text x="78.7" y="66.7">БП30Б-Д3-24</text>
<text x="78.8" y="68.2">Вых.24В, 1,3А</text>
<text x="80.9" y="71.6">XP2</text>
<text x="94" y="70.3" transform="rotate(-90 94 70.3)">Цепь</text>
<text x="95.7" y="70.2" transform="rotate(-90 95.7 70.2)">220В</text>
<text x="95.7" y="66.7" transform="rotate(-90 95.7 66.7)">1</text>
<text x="96.2" y="71.6">XP2</text>
<text x="97.4" y="70.2" transform="rotate(-90 97.4 70.2)">220В</text>
<text x="97.4" y="66.7" transform="rotate(-90 97.4 66.7)">2</text>
<text x="98.1" y="67.8">XP1</text>
<text x="101.9" y="71.6">XP3</text>
<text x="104.2" y="68.7">Вых. 24В, 0,145А</text>
<text x="104.4" y="67.2">БП14Б-Д4.4-24</text>
<text x="106.3" y="71.6">XP4</text>
<text x="112" y="71.6">XP5</text>
<text x="134.7" y="70.3" transform="rotate(-90 134.7 70.3)">Цепь</text>
<text x="136.4" y="70.2" transform="rotate(-90 136.4 70.2)">220В</text>
<text x="136.4" y="66.7" transform="rotate(-90 136.4 66.7)">1</text>
<text x="136.9" y="71.6">XP2</text>
<text x="138.1" y="70.2" transform="rotate(-90 138.1 70.2)">220В</text>
<text x="138.1" y="66.7" transform="rotate(-90 138.1 66.7)">2</text>
<text x="138.8" y="67.8">XP1</text>
<text x="142.6" y="71.6">XP3</text>
<text x="145" y="68.7">Вых. 24В, 0,145А</text>
<text x="145.1" y="67.2">БП14Б-Д4.4-24</text>
<text x="148.3" y="71.6">XP4</text>
<text x="154.1" y="71.6">XP5</text>
<text x="59.7" y="75" transform="rotate(-90 59.7 75)">Цепь</text>
<text x="61.3" y="76.6" transform="rotate(-90 61.3 76.6)">1</text>
<text x="61.3" y="75.4" transform="rotate(-90 61.3 75.4)">24В +</text>
<text x="63.1" y="76.6" transform="rotate(-90 63.1 76.6)">2</text>
<text x="63.1" y="75.4" transform="rotate(-90 63.1 75.4)">24В -</text>
<text x="63.7" y="72.8">XP2</text>
<text x="76" y="75" transform="rotate(-90 76 75)">Цепь</text>
<text x="77.7" y="76.6" transform="rotate(-90 77.7 76.6)">1</text>
<text x="77.7" y="75.3" transform="rotate(-90 77.7 75.3)">24В +</text>
<text x="79.4" y="76.6" transform="rotate(-90 79.4 76.6)">2</text>
<text x="79.4" y="75.3" transform="rotate(-90 79.4 75.3)">24В +</text>
<text x="81.2" y="76.6" transform="rotate(-90 81.2 76.6)">3</text>
<text x="81.2" y="75.3" transform="rotate(-90 81.2 75.3)">24В -</text>
<text x="82.9" y="76.6" transform="rotate(-90 82.9 76.6)">4</text>
<text x="82.9" y="75.3" transform="rotate(-90 82.9 75.3)">24В -</text>
<text x="94" y="75" transform="rotate(-90 94 75)">Цепь</text>
<text x="95.7" y="76.6" transform="rotate(-90 95.7 76.6)">1</text>
<text x="95.7" y="75.4" transform="rotate(-90 95.7 75.4)">24В +</text>
<text x="97.4" y="76.6" transform="rotate(-90 97.4 76.6)">2</text>
<text x="97.4" y="75.4" transform="rotate(-90 97.4 75.4)">24В -</text>
<text x="99.8" y="75" transform="rotate(-90 99.8 75)">Цепь</text>
<text x="101.4" y="76.6" transform="rotate(-90 101.4 76.6)">1</text>
<text x="101.4" y="75.4" transform="rotate(-90 101.4 75.4)">24В +</text>
<text x="103.2" y="76.6" transform="rotate(-90 103.2 76.6)">2</text>
<text x="103.2" y="75.4" transform="rotate(-90 103.2 75.4)">24В -</text>
<text x="105.5" y="75" transform="rotate(-90 105.5 75)">Цепь</text>
<text x="107.2" y="76.6" transform="rotate(-90 107.2 76.6)">1</text>
<text x="107.2" y="75.4" transform="rotate(-90 107.2 75.4)">24В +</text>
<text x="108.9" y="76.6" transform="rotate(-90 108.9 76.6)">2</text>
<text x="108.9" y="75.4" transform="rotate(-90 108.9 75.4)">24В -</text>
<text x="111.2" y="75" transform="rotate(-90 111.2 75)">Цепь</text>
<text x="112.9" y="76.6" transform="rotate(-90 112.9 76.6)">1</text>
<text x="112.9" y="75.4" transform="rotate(-90 112.9 75.4)">24В +</text>
<text x="114.7" y="76.6" transform="rotate(-90 114.7 76.6)">2</text>
<text x="114.7" y="75.4" transform="rotate(-90 114.7 75.4)">24В -</text>
<text x="134.7" y="75" transform="rotate(-90 134.7 75)">Цепь</text>
<text x="136.4" y="76.6" transform="rotate(-90 136.4 76.6)">1</text>
<text x="136.4" y="75.4" transform="rotate(-90 136.4 75.4)">24В +</text>
<text x="138.1" y="76.6" transform="rotate(-90 138.1 76.6)">2</text>
<text x="138.1" y="75.4" transform="rotate(-90 138.1 75.4)">24В -</text>
<text x="140.5" y="75" transform="rotate(-90 140.5 75)">Цепь</text>
<text x="142.1" y="76.6" transform="rotate(-90 142.1 76.6)">1</text>
<text x="142.1" y="75.4" transform="rotate(-90 142.1 75.4)">24В +</text>
<text x="143.9" y="76.6" transform="rotate(-90 143.9 76.6)">2</text>
<text x="143.9" y="75.4" transform="rotate(-90 143.9 75.4)">24В -</text>
<text x="146.2" y="75" transform="rotate(-90 146.2 75)">Цепь</text>
<text x="147.9" y="76.6" transform="rotate(-90 147.9 76.6)">1</text>
<text x="147.9" y="75.4" transform="rotate(-90 147.9 75.4)">24В +</text>
<text x="149.6" y="76.6" transform="rotate(-90 149.6 76.6)">2</text>
<text x="149.6" y="75.4" transform="rotate(-90 149.6 75.4)">24В -</text>
<text x="151.9" y="75" transform="rotate(-90 151.9 75)">Цепь</text>
<text x="153.6" y="76.6" transform="rotate(-90 153.6 76.6)">1</text>
<text x="153.6" y="75.4" transform="rotate(-90 153.6 75.4)">24В +</text>
<text x="155.4" y="76.6" transform="rotate(-90 155.4 76.6)">2</text>
<text x="155.4" y="75.4" transform="rotate(-90 155.4 75.4)">24В -</text>
<text x="36.1" y="128.5" transform="rotate(-90 36.1 128.5)">1</text>
<text x="37.8" y="128.5" transform="rotate(-90 37.8 128.5)">2</text>
<text x="38.5" y="128.6">БП30Б-Д3-24</text>
<text x="38.7" y="130.1">Вых.24В, 1,3А</text>
<text x="48.9" y="131.8" transform="rotate(-90 48.9 131.8)">Цепь</text>
<text x="50.5" y="131.7" transform="rotate(-90 50.5 131.7)">220В</text>
<text x="50.5" y="128.6" transform="rotate(-90 50.5 128.6)">1</text>
<text x="52.3" y="131.7" transform="rotate(-90 52.3 131.7)">220В</text>
<text x="52.3" y="128.6" transform="rotate(-90 52.3 128.6)">2</text>
<text x="53" y="130.1">Вых. 24В, 2,5А</text>
<text x="53.1" y="128.7">БП60Б-Д4-24</text>
<text x="65.6" y="128.6" transform="rotate(-90 65.6 128.6)">1</text>
<text x="67.4" y="128.6" transform="rotate(-90 67.4 128.6)">2</text>
<text x="68" y="129.7">XP1</text>
<text x="74.2" y="130.6">Вых. 24В, 0,145А</text>
<text x="74.3" y="129.2">БП14Б-Д4.4-24</text>
<text x="90.6" y="128.6" transform="rotate(-90 90.6 128.6)">1</text>
<text x="92.3" y="128.6" transform="rotate(-90 92.3 128.6)">2</text>
<text x="93" y="129.7">XP1</text>
<text x="99.2" y="130.6">Вых. 24В, 0,145А</text>
<text x="99.3" y="129.2">БП14Б-Д4.4-24</text>
<text x="34.4" y="132.2" transform="rotate(-90 34.4 132.2)">Цепь</text>
<text x="35.9" y="136.9" transform="rotate(-90 35.9 136.9)">Цепь</text>
<text x="36.1" y="132.1" transform="rotate(-90 36.1 132.1)">220В</text>
<text x="37.6" y="137.2" transform="rotate(-90 37.6 137.2)">24В +</text>
<text x="37.8" y="132.1" transform="rotate(-90 37.8 132.1)">220В</text>
<text x="38.5" y="132.6">XP1</text>
<text x="39.3" y="137.2" transform="rotate(-90 39.3 137.2)">24В +</text>
<text x="41.1" y="137.2" transform="rotate(-90 41.1 137.2)">24В -</text>
<text x="41.8" y="133.5">XP2</text>
<text x="42.8" y="137.2" transform="rotate(-90 42.8 137.2)">24В -</text>
<text x="51.1" y="136.9" transform="rotate(-90 51.1 136.9)">Цепь</text>
<text x="52.8" y="137.3" transform="rotate(-90 52.8 137.3)">24В +</text>
<text x="53" y="132.1">XP1</text>
<text x="54.5" y="137.3" transform="rotate(-90 54.5 137.3)">24В -</text>
<text x="55.4" y="134.7">XP2</text>
<text x="63.9" y="136.9" transform="rotate(-90 63.9 136.9)">Цепь</text>
<text x="63.9" y="132.2" transform="rotate(-90 63.9 132.2)">Цепь</text>
<text x="65.6" y="137.3" transform="rotate(-90 65.6 137.3)">24В +</text>
<text x="65.6" y="132.2" transform="rotate(-90 65.6 132.2)">220В</text>
<text x="66.1" y="133.6">XP2</text>
<text x="67.4" y="137.3" transform="rotate(-90 67.4 137.3)">24В -</text>
<text x="67.4" y="132.2" transform="rotate(-90 67.4 132.2)">220В</text>
<text x="69.7" y="136.9" transform="rotate(-90 69.7 136.9)">Цепь</text>
<text x="71.3" y="137.3" transform="rotate(-90 71.3 137.3)">24В +</text>
<text x="71.8" y="133.6">XP3</text>
<text x="73.1" y="137.3" transform="rotate(-90 73.1 137.3)">24В -</text>
<text x="75.4" y="136.9" transform="rotate(-90 75.4 136.9)">Цепь</text>
<text x="76.2" y="133.6">XP4</text>
<text x="77.1" y="137.3" transform="rotate(-90 77.1 137.3)">24В +</text>
<text x="78.8" y="137.3" transform="rotate(-90 78.8 137.3)">24В -</text>
<text x="81.2" y="136.9" transform="rotate(-90 81.2 136.9)">Цепь</text>
<text x="82" y="133.6">XP5</text>
<text x="82.8" y="137.3" transform="rotate(-90 82.8 137.3)">24В +</text>
<text x="84.6" y="137.3" transform="rotate(-90 84.6 137.3)">24В -</text>
<text x="89" y="136.9" transform="rotate(-90 89 136.9)">Цепь</text>
<text x="89" y="132.2" transform="rotate(-90 89 132.2)">Цепь</text>
<text x="90.6" y="137.3" transform="rotate(-90 90.6 137.3)">24В +</text>
<text x="90.6" y="132.2" transform="rotate(-90 90.6 132.2)">220В</text>
<text x="91.1" y="133.6">XP2</text>
<text x="92.3" y="137.3" transform="rotate(-90 92.3 137.3)">24В -</text>
<text x="92.3" y="132.2" transform="rotate(-90 92.3 132.2)">220В</text>
<text x="94.7" y="136.9" transform="rotate(-90 94.7 136.9)">Цепь</text>
<text x="96.4" y="137.3" transform="rotate(-90 96.4 137.3)">24В +</text>
<text x="96.8" y="133.6">XP3</text>
<text x="98.1" y="137.3" transform="rotate(-90 98.1 137.3)">24В -</text>
<text x="100.4" y="136.9" transform="rotate(-90 100.4 136.9)">Цепь</text>
<text x="101.2" y="133.6">XP4</text>
<text x="102.1" y="137.3" transform="rotate(-90 102.1 137.3)">24В +</text>
<text x="103.9" y="137.3" transform="rotate(-90 103.9 137.3)">24В -</text>
<text x="106.2" y="136.9" transform="rotate(-90 106.2 136.9)">Цепь</text>
<text x="107" y="133.6">XP5</text>
<text x="107.8" y="137.3" transform="rotate(-90 107.8 137.3)">24В +</text>
<text x="109.6" y="137.3" transform="rotate(-90 109.6 137.3)">24В -</text>
<text x="37.6" y="138.5" transform="rotate(-90 37.6 138.5)">1</text>
<text x="39.3" y="138.5" transform="rotate(-90 39.3 138.5)">2</text>
<text x="41.1" y="138.5" transform="rotate(-90 41.1 138.5)">3</text>
<text x="42.8" y="138.5" transform="rotate(-90 42.8 138.5)">4</text>
<text x="52.8" y="138.6" transform="rotate(-90 52.8 138.6)">1</text>
<text x="54.5" y="138.6" transform="rotate(-90 54.5 138.6)">2</text>
<text x="65.6" y="138.6" transform="rotate(-90 65.6 138.6)">1</text>
<text x="67.4" y="138.6" transform="rotate(-90 67.4 138.6)">2</text>
<text x="71.3" y="138.6" transform="rotate(-90 71.3 138.6)">1</text>
<text x="73.1" y="138.6" transform="rotate(-90 73.1 138.6)">2</text>
<text x="77.1" y="138.6" transform="rotate(-90 77.1 138.6)">1</text>
<text x="78.8" y="138.6" transform="rotate(-90 78.8 138.6)">2</text>
<text x="82.8" y="138.6" transform="rotate(-90 82.8 138.6)">1</text>
<text x="84.6" y="138.6" transform="rotate(-90 84.6 138.6)">2</text>
<text x="90.6" y="138.6" transform="rotate(-90 90.6 138.6)">1</text>
<text x="92.3" y="138.6" transform="rotate(-90 92.3 138.6)">2</text>
<text x="96.4" y="138.6" transform="rotate(-90 96.4 138.6)">1</text>
<text x="98.1" y="138.6" transform="rotate(-90 98.1 138.6)">2</text>
<text x="102.1" y="138.6" transform="rotate(-90 102.1 138.6)">1</text>
<text x="103.9" y="138.6" transform="rotate(-90 103.9 138.6)">2</text>
<text x="107.8" y="138.6" transform="rotate(-90 107.8 138.6)">1</text>
<text x="109.6" y="138.6" transform="rotate(-90 109.6 138.6)">2</text>
<text x="203.5" y="154.1">Изм.</text>
<text x="208" y="154.1">Кол.уч.</text>
<text x="212.2" y="154.1">Лист</text>
<text x="216.6" y="154.1">N док.</text>
<text x="221.8" y="154.1">Подпись</text>
<text x="227.5" y="154.1">Дата</text>
<text x="251.7" y="169.4">Формат A4x3</text>
</g>
</svg>
